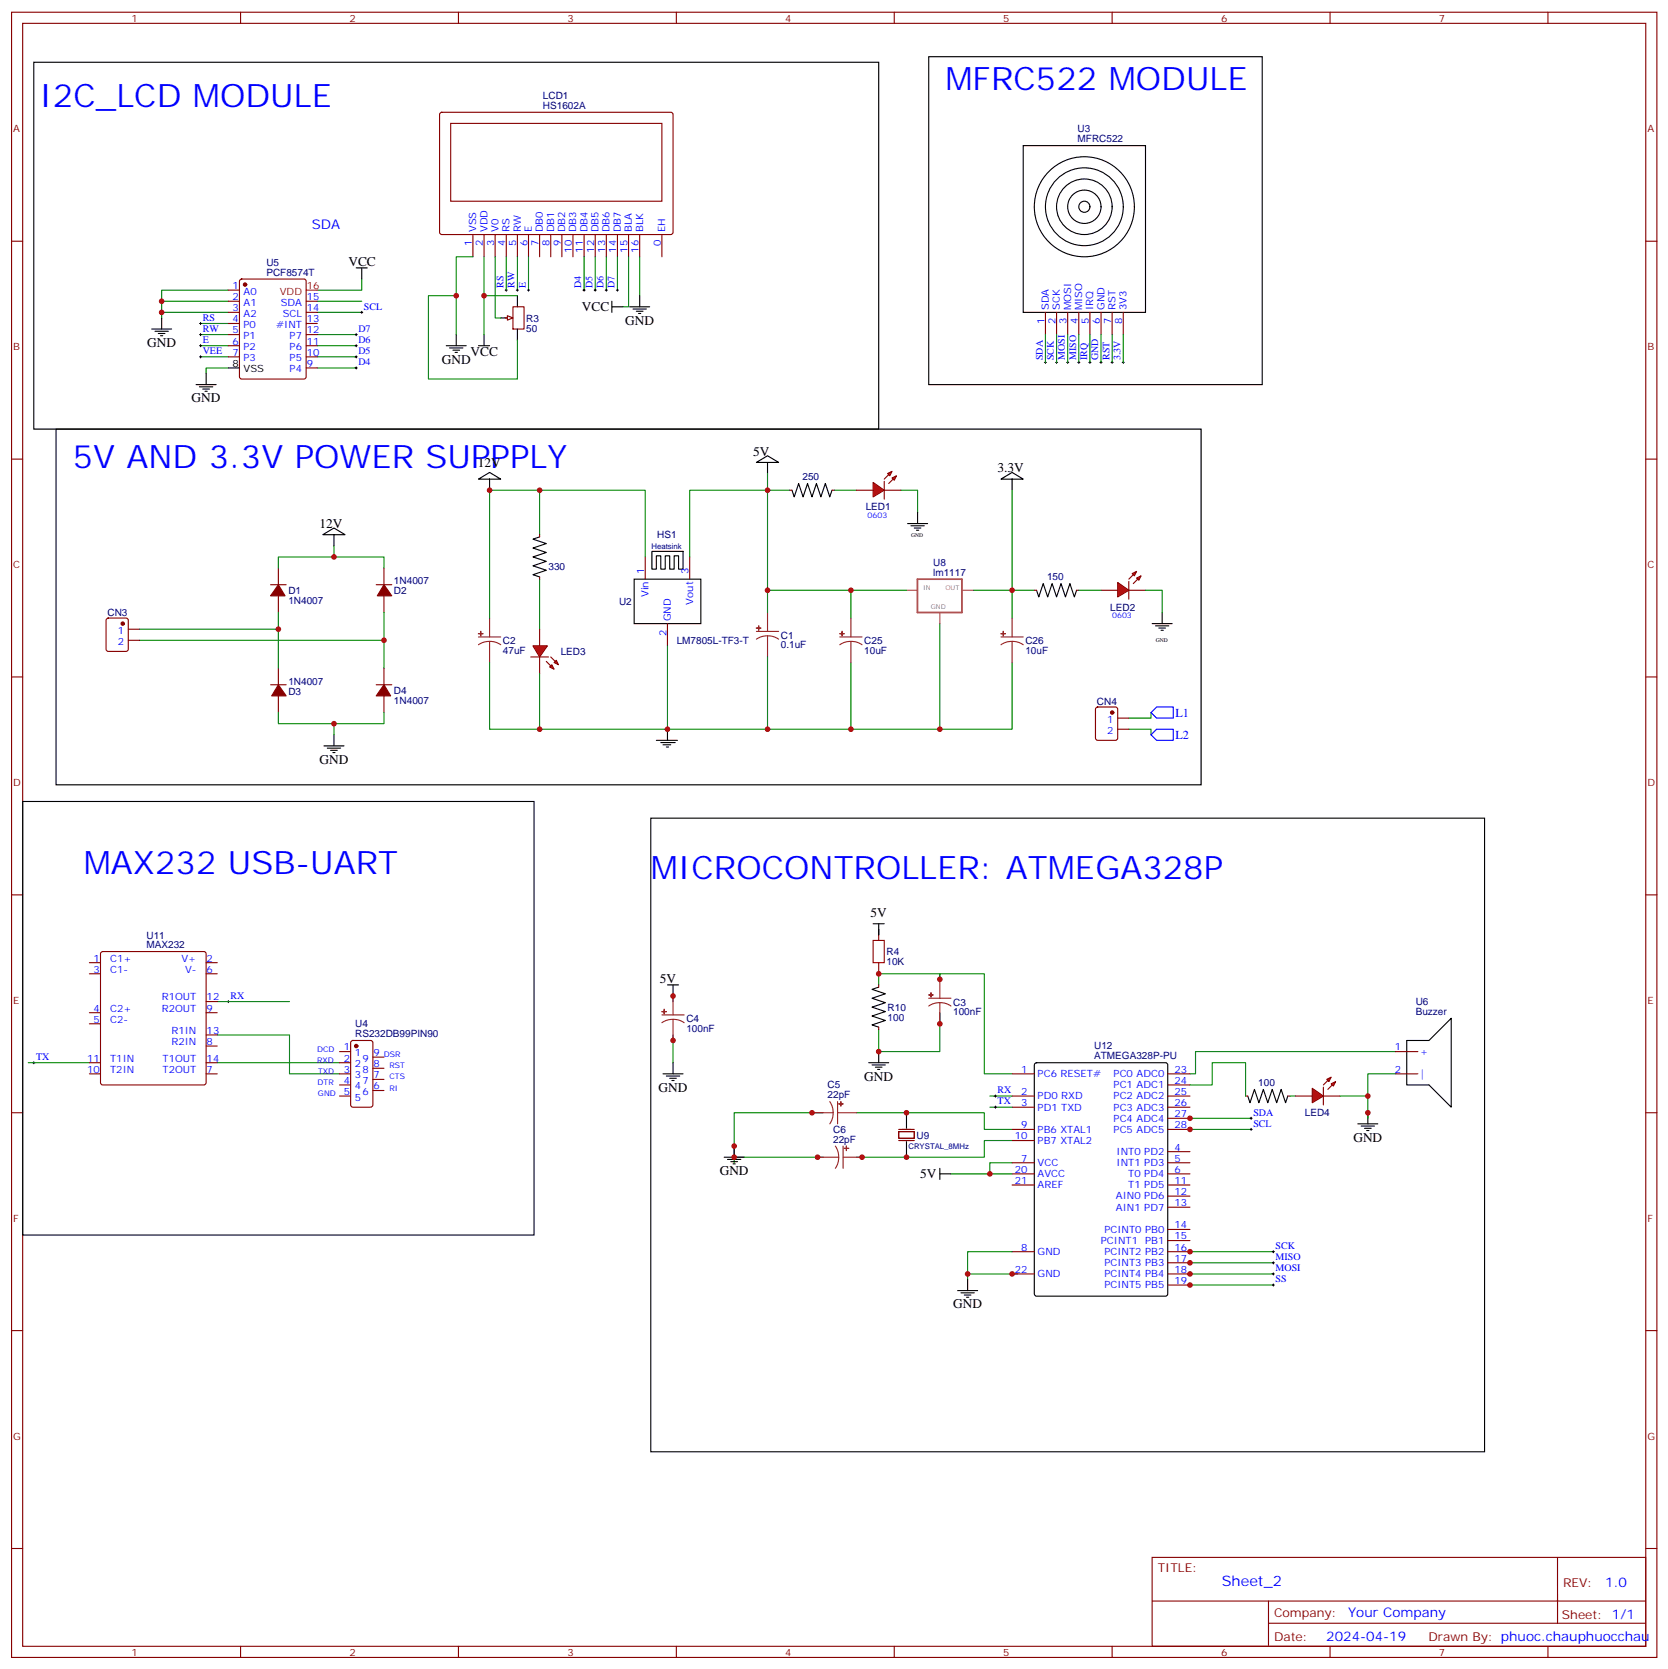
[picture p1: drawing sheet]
<svg xmlns="http://www.w3.org/2000/svg" width="529mm" height="530mm" viewBox="0 0 529 530" stroke-linecap="round" stroke-linejoin="round" font-family="sans-serif">
<g fill="none" stroke="#870000" stroke-width=".35">
<path d="M3.7 3.9h522.1v522.1h-522.1zM7.2 7.4h515.1v515.1h-515.1zM76.3 3.9v3.5M145.5 3.9v3.5M214.6 3.9v3.5M283.8 3.9v3.5M352.9 3.9v3.5M422.1 3.9v3.5M491.2 3.9v3.5M3.7 76.6h3.5M522.3 76.6h3.5M72.5 92.1h3.5"/>
<path d="M72.5 95.6h3.5M72.5 99.1h3.5M76.2 88.8l.5-.3h19.7l.7 .5 .1 30.6-.5 .6-20 .1-.7-.5v-30.5zM97.2 95.6h3.5M97.2 99.1h3.5M72.5 102.7h3.5M72.5 106.2h3.5M72.5 109.7h3.5M72.5 113.2h3.5M97.2 102.7h3.5M97.2 106.2h3.5M97.2 109.7h3.5"/>
<path d="M97.2 113.2h3.5M97.2 116.8h3.5M3.7 145.7h3.5M522.3 145.7h3.5M171.2 169.7v.7M171.2 183.1v.7M3.7 214.8h3.5M522.3 214.8h3.5M3.7 284h3.5M522.3 284h3.5M3.7 353.1h3.5M522.3 353.1h3.5"/>
<path d="M3.7 422.3h3.5M522.3 422.3h3.5M3.7 491.4h3.5M365.6 494.2h156.7v28.3h-156.7zM494.2 494.3l.1 20.8M522.3 491.4h3.5M365.7 508.1h156.4M402.5 515.1h119.6M402.5 508.1v14.1M76.3 522.5v3.5M145.5 522.5v3.5M214.6 522.5v3.5"/>
<path d="M283.8 522.5v3.5M352.9 522.5v3.5M422.1 522.5v3.5M491.2 522.5v3.5"/>
</g>
<g fill="none" stroke="#000" stroke-width=".35">
<path d="M10.7 19.8h268.1v116.4h-268.1zM294.7 18h105.8v104.1h-105.8zM113 85h3.6M114.8 85v3.5M48.1 104.4h6.4M49.2 105.1h4.2M50.2 105.8h2.2M50.9 106.5h.7M51.3 100.9v3.5M65.4 118.5v3.6M72.5 116.8h3.5M62.2 122.1h6.4"/>
<path d="M63.3 122.8h4.2M64.3 123.5h2.2M65.1 124.2h.7M171.2 170.4l-2.1 .7 4.3 1.4-4.3 1.4 4.3 1.4-4.3 1.4 4.3 1.5-4.3 1.4 4.3 1.4-4.3 1.4 2.1 .7"/>
</g>
<g fill="none" stroke="#008700" stroke-width=".35">
<path d="M51.3 99.1h21.2M51.3 95.6h21.2M72.5 92.1h-21.2v8.8M100.7 99.1h14.1M100.7 95.6h14.1M114.8 88.5v3.6h-14.1M63.6 113.2h8.9M63.6 109.7h8.9M63.6 106.2h8.9M63.6 102.7h8.9M72.5 116.8h-7.1v1.7M100.7 116.8h12.3"/>
<path d="M100.7 113.2h12.3M100.7 109.7h12.3M100.7 106.2h12.3M171.2 155.6v14.1M106 173.2v3.5M44.2 199.7h44.1M171.2 183.8v15.9M44.2 203.2h77.6M106 229.7v3.5"/>
</g>
<circle cx="77.8" cy="90.3" r=".53" fill="#870000" stroke="#870000" stroke-width=".35"/>
<path d="M97.2 92.1h3.5" fill="none" stroke="#f00" stroke-width=".35"/>
<g fill="none" stroke="#000" stroke-width=".32">
<path d="M331.4 115h.7M331.8 114.7v.7M334.9 115h.7M335.3 114.7v.7M338.5 115h.7M338.8 114.7v.7M342 115h.7M342.3 114.7v.7M345.5 115h.7M345.9 114.7v.7M349 115h.7M349.4 114.7v.7"/>
<path d="M352.6 115h.7M352.9 114.7v.7M356.1 115h.7M356.4 114.7v.7"/>
</g>
<g fill="#f00" stroke="#870000" stroke-width=".35">
<path d="M169.1 205h4.6l-2.5 3.5z"/>
<path d="M168.4 208.5h5.7z"/>
</g>
<g fill="#870000" stroke="#870000" stroke-width=".35">
<path d="M174.8 208.5l1.4 1.4z"/>
<path d="M173.4 209.9l1.4 1.4z"/>
</g>
<g fill="#f00" stroke="#870000" stroke-width=".35">
<path d="M175.8 210.3l.7-.8 .7 1.5z"/>
<path d="M174.4 211.7l.7-.7 .7 1.4z"/>
</g>
<path d="M171.2 199.7v5.3M171.2 208.5v5.3" fill="none" stroke="#870000" stroke-width=".35"/>
<path d="M240 146.8l3.6-2.2 3.5 2.2zM243.6 146.8v3.5M317.6 152l3.6-2.1 3.5 2.1zM321.2 152v3.6" fill="none" stroke="#000" stroke-width=".35"/>
<path d="M321.2 187.3h7M358.2 231.4h7.1v1.8M365.3 226.1v1.8h-7.1" fill="none" stroke="#008700" stroke-width=".35"/>
<g fill="#f00" stroke="#870000" stroke-width=".35">
<path d="M354.7 184.9l3.5 2.4-3.5 2.1z"/>
<path d="M358.2 184.5v5.6z"/>
</g>
<g fill="#870000" stroke="#870000" stroke-width=".35">
<path d="M358.2 183.8l1.4-1.4z"/>
<path d="M359.6 185.2l1.4-1.4z"/>
</g>
<g fill="#f00" stroke="#870000" stroke-width=".35">
<path d="M359.3 182l1.4-.7-.7 1.4z"/>
<path d="M360.7 183.4l1.4-.7-.7 1.4z"/>
</g>
<path d="M250.6 155.6h.7M264 155.6h.7M328.2 187.3h.7M341.6 187.3h.7M349.4 187.3h5.3M358.2 187.3h5.3" fill="none" stroke="#870000" stroke-width=".35"/>
<path d="M251.3 155.6l.7 2.1 1.4-4.2 1.4 4.2 1.5-4.2 1.4 4.2 1.4-4.2 1.4 4.2 1.4-4.2 1.4 4.2 .7-2.1M288 166.2h6.4M289.1 166.9h4.2M290.1 167.6h2.1M290.8 168.3h.7M291.2 162.6v3.6M328.9 187.3l.7 2.1 1.4-4.2 1.5 4.2 1.4-4.2 1.4 4.2 1.4-4.2 1.4 4.2 1.4-4.2 1.4 4.2 .7-2.1M365.6 197.9h6.4M366.7 198.6h4.2M367.7 199.3h2.2M368.8 194.4v3.5M368.4 200h.7" fill="none" stroke="#000" stroke-width=".35"/>
<path d="M243.6 155.6h7M264.7 155.6h7.1M285.9 155.6h5.3v7M342.3 187.3h7.1M363.5 187.3h5.3v7.1" fill="none" stroke="#008700" stroke-width=".35"/>
<g fill="#f00" stroke="#870000" stroke-width=".35">
<path d="M277.1 153.1l3.5 2.5-3.5 2.1z"/>
<path d="M280.6 152.8v5.6z"/>
</g>
<g fill="#870000" stroke="#870000" stroke-width=".35">
<path d="M280.6 152l1.4-1.4z"/>
<path d="M282 153.5l1.4-1.5z"/>
</g>
<g fill="#f00" stroke="#870000" stroke-width=".35">
<path d="M281.7 150.3l1.4-.7-.7 1.4z"/>
<path d="M283.1 151.7l1.4-.7-.7 1.4z"/>
</g>
<g fill="none" stroke="#870000" stroke-width=".35">
<path d="M139.7 35.8l.5-.2 72.9 .1 .5 .6-.1 37.7-.6 .4h-73l-.4-.7v-37.4zM143 39.2h67v24.7h-67zM150.1 74.4v7.1M153.6 74.4v7.1M157.1 74.4v7.1M160.7 74.4v7.1M164.2 74.4v7.1M167.7 74.4v7.1M171.2 74.4v7.1M174.8 74.4v7.1M178.3 74.4v7.1M181.8 74.4v7.1"/>
<path d="M185.3 74.4v7.1M188.9 74.4v7.1M192.4 74.4v7.1M195.9 74.4v7.1M199.5 74.4v7.1M203 74.4v7.1M210 74.4v7.1M162.8 97.4h3.5v7h-3.5zM160.3 100.9h1.8M271.8 155.6h5.3M280.6 155.6h5.3M204.8 176.7v7.1"/>
<path d="M218.9 176.7v7.1M33.9 196.4l.5-.3h5.6l.7 .5v9.4l-.5 .7h-5.8l-.7-.4v-9.5zM40.7 199.7h3.5M85.9 185.6h4.9M88.3 180.3v5.3M88.3 189.1v5.3M119.4 185.6h4.9M121.8 180.3v5.3M121.8 189.1v5.3M211.8 197.9v7.1M40.7 203.2h3.5M85.9 217.3h4.9"/>
<path d="M88.3 212v5.3M119.4 217.3h4.9M121.8 212v5.3M88.3 220.8v5.3M121.8 220.8v5.3M347.9 224.6l.4-.2h5.7l.6 .4 .1 9.4-.5 .7h-5.9l-.6-.4-.1-9.4zM354.7 227.9h3.5M354.7 231.4h3.5"/>
</g>
<g fill="none" stroke="#008700" stroke-width=".35">
<path d="M150.1 81.5h-5.3v24.7M153.6 81.5v24.7M160.7 81.5v10.6M164.2 81.5v10.6M167.7 81.5v10.6M185.3 81.5v10.6M188.9 81.5v10.6M192.4 81.5v10.6M195.9 81.5v10.6M199.5 81.5v15.9h-1.8M203 81.5v12.3M243.6 150.3v5.3"/>
<path d="M321.2 155.6v31.7h-12.4M204.8 176.7v-21.1h-49.4v40.5M218.9 176.7v-21.1h24.7v38.8M88.3 180.3v-3.6h33.5v3.6M88.3 194.4v17.6M121.8 194.4v17.6M243.6 187.3h44.1M270 187.3v8.8M298.2 197.9v33.5M321.2 187.3v8.8M155.4 210.3v21.1h15.8M171.2 213.8v17.6h40.6"/>
<path d="M211.8 205v26.4M243.6 208.5v22.9h-31.8M270 210.3v21.1h-26.4M321.2 210.3v21.1h-51.2M88.3 226.1v3.6h33.5v-3.6"/>
</g>
<g fill="none" stroke="#8c2424" stroke-width=".35">
<path d="M155.4 196.1v6M243.6 194.4v6M270 196.1v6M321.2 196.1v6M151.8 202.1h7.1M155.4 203.6l1.8 .2 1.7 .8M155.4 203.6l-1.9 .2-1.7 .8M155.4 203.6v6.7M240 200.4h7.1M243.6 201.8l1.8 .2 1.7 .8M243.6 201.8l-1.9 .2-1.7 .8M243.6 201.8v6.7"/>
<path d="M266.5 202.1h7M270 203.6l1.9 .2 1.6 .8M270 203.6l-1.8 .2-1.7 .8M270 203.6v6.7M317.6 202.1h7.1M321.2 203.6l1.8 .2 1.7 .8M321.2 203.6l-1.9 .2-1.7 .8M321.2 203.6v6.7"/>
</g>
<g fill="#8c2424" stroke="#8c2424" stroke-width=".35">
<path d="M317.6 201.1h1.5z"/>
<path d="M318.3 200.4l.1 1.4z"/>
<path d="M266.5 201.1h1.4z"/>
<path d="M267.2 200.4v1.4z"/>
<path d="M240 199.3l1.4 .1z"/>
<path d="M240.7 198.6l.1 1.4z"/>
<path d="M151.8 201.1h1.4z"/>
<path d="M152.5 200.4l.1 1.4z"/>
</g>
<path d="M291.1 183.8h14.1v10.6h-14.1z" fill="none" stroke="#a64a4a" stroke-width=".56"/>
<path d="M287.7 187.3h3.4M298.2 194.4v3.5M305.3 187.3h3.5" fill="none" stroke="#a64a4a" stroke-width=".35"/>
<g fill="none" stroke="#000" stroke-width=".35">
<path d="M164.2 93.8v3.6M194.2 97.4h3.5M194.2 95.6v3.5M199.8 97.4h6.4M200.9 98.1h4.2M201.9 98.8h2.1M202.6 99.5h.7M203 93.8v3.6M141.6 109.7h6.4M142.7 110.4h4.2M143.7 111.1h2.1M144.4 111.8h.7"/>
<path d="M144.8 106.2v3.5M151.8 109.7h3.6M153.6 106.2v3.5M158.9 100.9h3.5M164.2 104.4v3.5M17.8 136.2h363.3v112.9h-363.3zM151.8 152l3.6-2.1 3.5 2.1zM155.4 152v3.6M102.4 169.7l3.6-2.1 3.5 2.1zM106 169.7v3.5M206.9 175h9.8v5.6h-1.4v-4.2h-1.4v4.2h-1.4v-4.2h-1.4v4.2h-1.4v-4.2h-1.4v4.2h-1.4zM201.2 183.8h21.2v14.1h-21.2z"/>
<path d="M102.8 236.7h6.3M103.9 237.4h4.2M104.9 238.1h2.1M105.6 238.8h.7M106 233.2v3.5M208.3 234.9h6.7M209.7 235.7h4.6M210.4 236.4h2.5M211.5 237.1h.7M211.8 231.4v3.5"/>
</g>
<g fill="#870000" stroke="#870000" stroke-width=".35">
<path d="M88.3 185.6l2.2 3.5h-4.6z"/>
<path d="M121.8 185.6l2.5 3.5h-4.6z"/>
<path d="M88.3 217.3l2.5 3.5h-4.6z"/>
<path d="M121.8 217.3l2.2 3.5h-4.6z"/>
<circle cx="38.9" cy="197.9" r=".53"/>
<circle cx="352.9" cy="226.1" r=".53"/>
</g>
<path d="M365.3 226.1l1.7-1.7h5.3v3.5h-5.3zM367 231.4h5.3v3.5h-5.3l-1.7-1.7z" fill="none" stroke="#00f" stroke-width=".35"/>
<g fill="none" stroke="#000" stroke-width=".32">
<path d="M114.4 99.1h.7M114.8 98.8v.7M160.3 92.1h.7M160.7 91.7v.7M163.8 92.1h.7M164.2 91.7v.7M167.4 92.1h.7M167.7 91.7v.7M185 92.1h.7M185.3 91.7v.7M188.5 92.1h.7M188.9 91.7v.7"/>
<path d="M192.1 92.1h.7M192.4 91.7v.7M195.6 92.1h.7M195.9 91.7v.7M63.3 106.2h.7M63.3 109.7h.7M63.3 113.2h.7M63.3 102.7h.7M63.6 102.3v.7M63.6 105.8v.7M63.6 109.4v.7M63.6 112.9v.7"/>
<path d="M112.7 106.2h.7M112.7 109.7h.7M112.7 113.2h.7M112.7 116.8h.7M113 105.8v.7M113 109.4v.7M113 112.9v.7M113 116.4v.7"/>
</g>
<path d="M161 100.2l1.8 .7-1.8 .7z" fill="#f0f0f0" stroke="#870000" stroke-width=".35"/>
<g fill="none" stroke="#008700" stroke-width=".35">
<path d="M144.8 93.8h-8.8v26.5h28.2v-12.4M153.6 93.8h10.6M157.1 81.5v19.4h1.8M331.8 106.2v8.8M335.3 106.2v8.8M338.8 106.2v8.8M342.3 106.2v8.8M345.9 106.2v8.8M349.4 106.2v8.8M352.9 106.2v8.8M356.4 106.2v8.8M278.8 294.9v1.8"/>
<path d="M68.9 317.9h23M213.6 316.1v1.8M278.8 312.6v-3.6h19.4v1.8v-1.8h14.1v31.8h8.9M9 337.3h19.4M68.9 328.4h23v12.4h15.8M68.9 337.3h38.8M213.6 328.4v8.9M298.2 321.4v12.3h-19.4v-7M442.9 333.7h-63.5v7.1h-1.8M261.2 353.1h-28.2v15.9M271.8 353.1h40.5v5.3h8.9M314.1 347.8h7.1"/>
<path d="M314.1 351.4h7.1M377.6 344.3h7.1v-7h10.6v10.5M377.6 358.4h19.4M377.6 354.9h19.4M409.4 347.8h1.7M425.2 347.8h8.9v7.1M442.9 340.8h-8.8v7M233 367.2h28.2M314.1 372.5h7.1M321.2 369h-7.1v3.5h-12.3M321.2 362h-8.9v5.2h-40.5M321.2 397.2h-14.1v7.1"/>
<path d="M377.6 397.2h26.5M322.9 404.3h-15.8v1.7M377.6 407.8h26.5M377.6 404.3h26.5M377.6 400.8h26.5"/>
</g>
<g fill="none" stroke="#000" stroke-width=".35">
<path d="M324.7 46.2h38.8v52.9h-38.8zM7.2 254.4h162.3v137.5h-162.3zM206.5 259.6h264.6v201.1h-264.6zM277.1 293.2h3.5M278.8 293.2v3.5M211.8 312.6h3.5M213.6 312.6v3.5M278.8 313.3l-2.1 .7 4.3 1.4-4.3 1.4 4.3 1.4-4.3 1.4 4.3 1.4-4.3 1.4 4.3 1.4-4.3 1.5 2.1 .7M213.6 337.3v3.5M275.7 337.3h6.3M276.7 338h4.3M277.8 338.7h2.1"/>
<path d="M278.5 339.4h.7M278.8 333.7v3.6M328.5 337.5l.4-.2h41l.6 .4 .1 72.9-.5 .7h-41.2l-.6-.4-.1-72.9zM210.4 340.8h6.3M211.5 341.5h4.2M212.5 342.2h2.1M213.2 342.9h.7M287.7 353.1v5M396 347.8l.7 2.2 1.4-4.3 1.4 4.3 1.4-4.3 1.4 4.3 1.4-4.3 1.4 4.3 1.4-4.3 1.5 4.3 .7-2.2M430.9 356.7h6.3M431.9 357.4h4.3M433 358.1h2.1"/>
<path d="M433.7 358.8h.7M434.1 353.1v3.6M229.8 367.2h6.3M230.9 367.9h4.2M231.9 368.7h2.1M232.6 369.4h.7M233 363.7v3.5M287.7 362.3v4.9M298.2 372.5h3.6M298.2 370.8v3.5M303.9 409.6h6.3M304.9 410.3h4.3"/>
<path d="M306 411h2.1M306.7 411.7h.7M307.1 406v3.6"/>
<circle cx="344.1" cy="65.6" r="12.3"/>
<circle cx="344.1" cy="65.6" r="15.9"/>
<circle cx="344.1" cy="65.6" r="8.8"/>
<circle cx="344.1" cy="65.6" r="1.76"/>
<circle cx="344.1" cy="65.6" r="5.3"/>
</g>
<g fill="none" stroke="#870000" stroke-width=".35">
<path d="M331.8 99.1v7.1M335.3 99.1v7.1M338.8 99.1v7.1M342.3 99.1v7.1M345.9 99.1v7.1M349.4 99.1v7.1M352.9 99.1v7.1M356.4 99.1v7.1M278.8 294.9v3.5M28.4 305.5h3.5M28.4 309h3.5M32.1 302.2l.5-.2h32.1l.5 .2 .2 .5v40.9l-.2 .5-.5 .2h-32.1l-.5-.2-.2-.5v-40.9z"/>
<path d="M65.4 305.5h3.5M65.4 309h3.5M65.4 317.9h3.5M278.8 305.5v3.5M278.8 312.6v.7M28.4 321.4h3.5M28.4 324.9h3.5M28.4 337.3h3.5M65.4 321.4h3.5M65.4 332h3.5M65.4 337.3h3.5M65.4 328.4h3.5"/>
<path d="M107.7 337.3h3.6M107.7 333.7h3.6M111.5 330.4l.5-.2h5.6l.7 .4v20.1l-.4 .6-5.9 .1-.7-.5v-20zM118.3 339h3.5M118.3 335.5h3.5M278.8 326v.7M28.4 340.8h3.5M65.4 340.8h3.5M107.7 340.8h3.6M107.7 344.3h3.6M107.7 347.8h3.6M118.3 346.1h3.5"/>
<path d="M118.3 342.5h3.5M285.2 359.1h4.9v2.1h-4.9zM285.2 358.4h4.9M321.2 340.8h7M321.2 347.8h7M321.2 358.4h7M321.2 351.4h7M370.6 340.8h7M370.6 344.3h7M370.6 347.8h7M370.6 358.4h7M370.6 351.4h7"/>
<path d="M370.6 354.9h7M395.3 347.8h.7M408.7 347.8h.7M285.2 362h4.9M321.2 362h7M321.2 369h7M321.2 372.5h7M321.2 376.1h7M370.6 365.5h7M370.6 369h7M370.6 372.5h7M370.6 376.1h7"/>
<path d="M370.6 379.6h7M321.2 397.2h7M370.6 397.2h7M370.6 383.1h7M370.6 390.2h7M370.6 393.7h7M321.2 404.3h7M370.6 400.8h7M370.6 404.3h7M370.6 407.8h7"/>
</g>
<g fill="none" stroke="#000" stroke-width=".32">
<path d="M72.1 317.9h.7M72.5 317.5v.7M10.4 337.3h.7M10.7 336.9v.7M315.5 347.8h.7M315.5 351.4h.7M315.9 347.5v.7M315.9 351v.7M396.7 354.9h.7M396.7 358.4h.7M397 354.5v.7M397 358.1v.7"/>
<path d="M403.7 397.2h.7M404.1 396.9v.7M403.7 400.8h.7M403.7 404.3h.7M403.7 407.8h.7M404.1 400.4v.7M404.1 403.9v.7M404.1 407.5v.7"/>
</g>
<circle cx="113" cy="332" r=".53" fill="#870000" stroke="#870000" stroke-width=".35"/>
<path d="M277.1 298.4h3.5v7.1h-3.5z" fill="none" stroke="#a10000" stroke-width=".35"/>
<g fill="#f00" stroke="#870000" stroke-width=".35">
<path d="M416.4 345.4l3.5 2.4-3.5 2.2z"/>
<path d="M419.9 345v5.7z"/>
</g>
<g fill="#870000" stroke="#870000" stroke-width=".35">
<path d="M419.9 344.3l1.5-1.4z"/>
<path d="M422.8 344.3l-1.4 1.4z"/>
</g>
<g fill="#f00" stroke="#870000" stroke-width=".35">
<path d="M421 342.5l1.4-.7-.7 1.5z"/>
<path d="M422.4 344l1.4-.7-.7 1.4z"/>
</g>
<path d="M442.9 333.7h7M411.1 347.8h5.3M419.9 347.8h5.3M442.9 340.8h7" fill="none" stroke="#870000" stroke-width=".35"/>
<path d="M446.4 330.2h7.1l7-7.1v28.3l-7-7.1h-7.1z" fill="none" stroke="#000" stroke-width=".35"/>
<g fill="none" stroke="#8c2424" stroke-width=".35">
<path d="M213.6 316.1v6M294.7 316.8h7.1M298.2 318.2l1.9 .2 1.7 .9M298.2 318.2l-1.8 .2-1.7 .9M298.2 310.8v6M298.2 318.2v6.7M210 322.1h7.1M213.6 323.5l1.8 .2 1.7 .9M213.6 323.5l-1.9 .2-1.7 .9M213.6 323.5v6.7M257.7 353.1h6.7M263.3 349.6l.8 1.7 .3 1.8"/>
<path d="M264.4 353.1l-.3 1.9-.8 1.7M265.8 353.1h6M265.8 349.6v7.1M259.4 367.2h6.7M265.1 363.7l.8 1.7 .2 1.8M266.1 367.2l-.2 1.9-.8 1.7M267.5 367.2h6M267.5 363.7v7.1"/>
</g>
<g fill="#8c2424" stroke="#8c2424" stroke-width=".35">
<path d="M294.7 315.7l1.4 .1z"/>
<path d="M295.4 315l.1 1.4z"/>
<path d="M210 321l1.5 .1z"/>
<path d="M210.7 320.3l.1 1.4z"/>
<path d="M266.8 349.6v1.4z"/>
<path d="M266.1 350.3h1.4z"/>
<path d="M268.6 363.7v1.4z"/>
<path d="M267.9 364.4l1.4 .1z"/>
</g>
<g fill="#c00">
<circle cx="51.3" cy="99.1" r=".88"/>
<circle cx="51.3" cy="95.6" r=".88"/>
<circle cx="121.8" cy="203.2" r=".88"/>
<circle cx="88.3" cy="199.7" r=".88"/>
<circle cx="106" cy="176.7" r=".88"/>
<circle cx="106" cy="229.7" r=".88"/>
<circle cx="171.2" cy="155.6" r=".88"/>
<circle cx="155.4" cy="155.6" r=".88"/>
<circle cx="243.6" cy="155.6" r=".88"/>
<circle cx="298.2" cy="231.4" r=".88"/>
<circle cx="270" cy="231.4" r=".88"/>
<circle cx="243.6" cy="231.4" r=".88"/>
<circle cx="270" cy="187.3" r=".88"/>
<circle cx="321.2" cy="187.3" r=".88"/>
<circle cx="211.8" cy="231.4" r=".88"/>
<circle cx="243.6" cy="187.3" r=".88"/>
<circle cx="171.2" cy="231.4" r=".88"/>
<circle cx="153.6" cy="93.8" r=".88"/>
<circle cx="144.8" cy="93.8" r=".88"/>
<circle cx="278.8" cy="309" r=".88"/>
<circle cx="434.1" cy="347.8" r=".88"/>
<circle cx="287.7" cy="367.2" r=".88"/>
<circle cx="287.7" cy="353.1" r=".88"/>
<circle cx="233" cy="367.2" r=".88"/>
<circle cx="278.8" cy="333.7" r=".88"/>
<circle cx="233" cy="363.7" r=".88"/>
<circle cx="314.1" cy="372.5" r=".88"/>
<circle cx="321.2" cy="404.3" r=".88"/>
<circle cx="307.1" cy="404.3" r=".88"/>
<circle cx="377.6" cy="397.2" r=".88"/>
<circle cx="377.6" cy="400.8" r=".88"/>
<circle cx="377.6" cy="404.3" r=".88"/>
<circle cx="377.6" cy="407.8" r=".88"/>
<circle cx="377.6" cy="354.9" r=".88"/>
<circle cx="377.6" cy="358.4" r=".88"/>
<circle cx="434.1" cy="353.1" r=".88"/>
<circle cx="298.2" cy="310.8" r=".88"/>
<circle cx="298.2" cy="324.9" r=".88"/>
<circle cx="213.6" cy="316.1" r=".88"/>
<circle cx="213.6" cy="330.2" r=".88"/>
<circle cx="257.7" cy="353.1" r=".88"/>
<circle cx="273.5" cy="367.2" r=".88"/>
<circle cx="259.4" cy="367.2" r=".88"/>
</g>
<g font-size="10.2" fill="#00f">
<text x="300" y="28.6">MFRC522 MODULE</text>
<text x="12.5" y="33.9">I2C_LCD MODULE</text>
<text x="23.1" y="148.5">5V AND 3.3V POWER SUPPPLY</text>
<text x="26.6" y="277.3">MAX232 USB-UART</text>
<text x="206.5" y="279">MICROCONTROLLER: ATMEGA328P</text>
</g>
<text font-size="4.6" fill="#00f" x="387.7" y="503.3">Sheet_2</text>
<g font-size="4.2" fill="#00f">
<text x="98.9" y="72.7">SDA</text>
<text x="509.4" y="503.5">1.0</text>
<text x="427.8" y="513.1">Your Company</text>
<text x="420.9" y="520.9">2024-04-19</text>
</g>
<g font-size="4.2">
<text x="110.6" y="84.3">VCC</text>
<text x="184.6" y="98.8">VCC</text>
<text x="198.4" y="103">GND</text>
<text x="46.7" y="110.1">GND</text>
<text x="149.3" y="112.9">VCC</text>
<text x="140.2" y="115.4">GND</text>
<text x="60.8" y="127.7">GND</text>
<text x="151.6" y="148.2">12V</text>
<text x="239" y="144.6">5V</text>
<text x="316.6" y="149.9">3.3V</text>
<text x="101.4" y="167.6">12V</text>
<text x="101.4" y="242.4">GND</text>
<text x="276.2" y="291.1">5V</text>
<text x="209.3" y="311.9">5V</text>
<text x="209" y="346.4">GND</text>
<text x="274.2" y="342.9">GND</text>
<text x="429.5" y="362.3">GND</text>
<text x="228.4" y="372.9">GND</text>
<text x="292" y="373.9">5V</text>
<text x="302.5" y="415.2">GND</text>
</g>
<g font-size="3.9" fill="#00f">
<text x="373" y="227.4">L1</text>
<text x="373" y="234.5">L2</text>
</g>
<g font-size="3.9" fill="#800">
<text x="367.4" y="498.8">TITLE:</text>
<text x="496" y="503.5">REV:</text>
<text x="404.3" y="513">Company:</text>
<text x="495.7" y="513.6">Sheet: 1/1</text>
<text x="404.3" y="520.7">Date:</text>
<text x="453.3" y="520.8">Drawn By: phuoc.chauphuocchau</text>
</g>
<g font-size="3.2" fill="#800">
<text x="41.8" y="6.9">1</text>
<text x="110.9" y="6.9">2</text>
<text x="180.1" y="6.9">3</text>
<text x="249.2" y="6.9">4</text>
<text x="318.3" y="6.9">5</text>
<text x="387.5" y="6.9">6</text>
<text x="456.6" y="6.9">7</text>
<text x="4.2" y="42">A</text>
<text x="522.8" y="42">A</text>
<text x="4.2" y="111.1">B</text>
<text x="522.8" y="111.1">B</text>
<text x="4.2" y="180.3">C</text>
<text x="522.8" y="180.3">C</text>
<text x="4.2" y="249.4">D</text>
<text x="522.8" y="249.4">D</text>
<text x="4.2" y="318.6">E</text>
<text x="522.8" y="318.6">E</text>
<text x="4.2" y="387.7">F</text>
<text x="522.8" y="387.7">F</text>
<text x="4.2" y="456.8">G</text>
<text x="522.8" y="456.8">G</text>
<text x="41.8" y="525.5">1</text>
<text x="110.9" y="525.5">2</text>
<text x="180.1" y="525.5">3</text>
<text x="249.2" y="525.5">4</text>
<text x="318.3" y="525.5">5</text>
<text x="387.5" y="525.5">6</text>
<text x="456.6" y="525.5">7</text>
</g>
<g font-size="3.2" fill="#000080">
<text x="172.3" y="34.6">HS1602A</text>
<text x="172.3" y="31.4">LCD1</text>
<text x="342" y="41.9">U3</text>
<text x="342" y="45.2">MFRC522</text>
<text x="84.5" y="87.4">PCF8574T</text>
<text x="84.5" y="84.4">U5</text>
<text x="167" y="105.2">50</text>
<text x="167" y="102">R3</text>
<text x="254.6" y="152.4">250</text>
<text x="274.7" y="162">LED1</text>
<text x="208.5" y="170.9">HS1</text>
<text x="296.1" y="179.5">U8</text>
<text x="125" y="185.5">1N4007</text>
<text x="174.1" y="181">330</text>
<text x="296.1" y="182.7">lm1117</text>
<text x="332.3" y="184.1">150</text>
<text x="91.5" y="191.6">1N4007</text>
<text x="91.5" y="188.5">D1</text>
<text x="125" y="188.7">D2</text>
<text x="34.1" y="195.6">CN3</text>
<text x="196.5" y="192.1">U2</text>
<text x="352.3" y="193.7">LED2</text>
<text x="247.8" y="202.7">C1</text>
<text x="159.6" y="207.5">47uF</text>
<text x="159.6" y="204.5">C2</text>
<text x="177.9" y="207.9">LED3</text>
<text x="214.7" y="204.5">LM7805L-TF3-T</text>
<text x="247.8" y="205.7">0.1uF</text>
<text x="274.2" y="207.5">10uF</text>
<text x="274.2" y="204.5">C25</text>
<text x="325.4" y="207.5">10uF</text>
<text x="325.4" y="204.5">C26</text>
<text x="91.5" y="217.2">1N4007</text>
<text x="91.5" y="220.4">D3</text>
<text x="125" y="220.2">D4</text>
<text x="125" y="223.4">1N4007</text>
<text x="348.1" y="223.8">CN4</text>
<text x="46.5" y="297.9">U11</text>
<text x="46.5" y="300.9">MAX232</text>
<text x="281.3" y="303.1">R4</text>
<text x="281.3" y="306.3">10K</text>
<text x="281.7" y="324">100</text>
<text x="281.7" y="320.8">R10</text>
<text x="302.5" y="322.2">100nF</text>
<text x="302.5" y="319.1">C3</text>
<text x="449.2" y="322.1">Buzzer</text>
<text x="449.2" y="318.9">U6</text>
<text x="112.7" y="329.1">RS232DB99PIN90</text>
<text x="112.7" y="326">U4</text>
<text x="217.8" y="327.4">100nF</text>
<text x="217.8" y="324.4">C4</text>
<text x="347.2" y="336">ATMEGA328P-PU</text>
<text x="347.2" y="333">U12</text>
<text x="262.6" y="345.4">C5</text>
<text x="399.3" y="344.7">100</text>
<text x="262.6" y="348.5">22pF</text>
<text x="264.4" y="359.5">C6</text>
<text x="414.1" y="354.3">LED4</text>
<text x="264.4" y="362.7">22pF</text>
<text x="290.8" y="361.3">U9</text>
</g>
<g font-size="3.2" fill="#00f">
<text x="151.1" y="73.7" transform="rotate(-90 151.1 73.7)">VSS</text>
<text x="154.7" y="73.7" transform="rotate(-90 154.7 73.7)">VDD</text>
<text x="158.2" y="73.7" transform="rotate(-90 158.2 73.7)">V0</text>
<text x="161.7" y="73.7" transform="rotate(-90 161.7 73.7)">RS</text>
<text x="165.2" y="73.7" transform="rotate(-90 165.2 73.7)">RW</text>
<text x="168.8" y="73.7" transform="rotate(-90 168.8 73.7)">E</text>
<text x="172.3" y="73.7" transform="rotate(-90 172.3 73.7)">DB0</text>
<text x="175.8" y="73.7" transform="rotate(-90 175.8 73.7)">DB1</text>
<text x="179.4" y="73.7" transform="rotate(-90 179.4 73.7)">DB2</text>
<text x="182.9" y="73.7" transform="rotate(-90 182.9 73.7)">DB3</text>
<text x="186.4" y="73.7" transform="rotate(-90 186.4 73.7)">DB4</text>
<text x="189.9" y="73.7" transform="rotate(-90 189.9 73.7)">DB5</text>
<text x="193.5" y="73.7" transform="rotate(-90 193.5 73.7)">DB6</text>
<text x="197" y="73.7" transform="rotate(-90 197 73.7)">DB7</text>
<text x="200.5" y="73.7" transform="rotate(-90 200.5 73.7)">BLA</text>
<text x="204" y="73.7" transform="rotate(-90 204 73.7)">BLK</text>
<text x="211.1" y="73.7" transform="rotate(-90 211.1 73.7)">EH</text>
<text x="149.7" y="78.2" transform="rotate(-90 149.7 78.2)">1</text>
<text x="153.2" y="78.2" transform="rotate(-90 153.2 78.2)">2</text>
<text x="156.8" y="78.2" transform="rotate(-90 156.8 78.2)">3</text>
<text x="160.3" y="78.2" transform="rotate(-90 160.3 78.2)">4</text>
<text x="163.8" y="78.2" transform="rotate(-90 163.8 78.2)">5</text>
<text x="167.4" y="78.2" transform="rotate(-90 167.4 78.2)">6</text>
<text x="170.9" y="78.2" transform="rotate(-90 170.9 78.2)">7</text>
<text x="174.4" y="78.2" transform="rotate(-90 174.4 78.2)">8</text>
<text x="177.9" y="78.2" transform="rotate(-90 177.9 78.2)">9</text>
<text x="181.5" y="80.2" transform="rotate(-90 181.5 80.2)">10</text>
<text x="185" y="80.2" transform="rotate(-90 185 80.2)">11</text>
<text x="188.5" y="80.2" transform="rotate(-90 188.5 80.2)">12</text>
<text x="192.1" y="80.2" transform="rotate(-90 192.1 80.2)">13</text>
<text x="195.6" y="80.2" transform="rotate(-90 195.6 80.2)">14</text>
<text x="199.1" y="80.2" transform="rotate(-90 199.1 80.2)">15</text>
<text x="202.6" y="80.2" transform="rotate(-90 202.6 80.2)">16</text>
<text x="209.7" y="78.2" transform="rotate(-90 209.7 78.2)">0</text>
<text x="73.8" y="91.7">1</text>
<text x="73.8" y="95.2">2</text>
<text x="77.3" y="93.5">A0</text>
<text x="97.3" y="95.2">15</text>
<text x="159.8" y="91.4" transform="rotate(-90 159.8 91.4)">RS</text>
<text x="163.3" y="91.4" transform="rotate(-90 163.3 91.4)">RW</text>
<text x="166.8" y="91.4" transform="rotate(-90 166.8 91.4)">E</text>
<text x="184.5" y="91.4" transform="rotate(-90 184.5 91.4)">D4</text>
<text x="188" y="91.4" transform="rotate(-90 188 91.4)">D5</text>
<text x="191.5" y="91.4" transform="rotate(-90 191.5 91.4)">D6</text>
<text x="195.1" y="91.4" transform="rotate(-90 195.1 91.4)">D7</text>
<text x="64.3" y="101.8">RS</text>
<text x="73.8" y="98.8">3</text>
<text x="77.3" y="97">A1</text>
<text x="77.3" y="100.5">A2</text>
<text x="89.1" y="97">SDA</text>
<text x="89.7" y="100.5">SCL</text>
<text x="97.3" y="98.8">14</text>
<text x="115.5" y="98.2">SCL</text>
<text x="332.8" y="98.4" transform="rotate(-90 332.8 98.4)">SDA</text>
<text x="336.3" y="98.4" transform="rotate(-90 336.3 98.4)">SCK</text>
<text x="339.9" y="98.4" transform="rotate(-90 339.9 98.4)">MOSI</text>
<text x="343.4" y="98.4" transform="rotate(-90 343.4 98.4)">MISO</text>
<text x="346.9" y="98.4" transform="rotate(-90 346.9 98.4)">IRQ</text>
<text x="350.4" y="98.4" transform="rotate(-90 350.4 98.4)">GND</text>
<text x="354" y="98.4" transform="rotate(-90 354 98.4)">RST</text>
<text x="357.5" y="98.4" transform="rotate(-90 357.5 98.4)">3V3</text>
<text x="64.3" y="105.3">RW</text>
<text x="73.8" y="102.3">4</text>
<text x="73.8" y="105.8">5</text>
<text x="77.3" y="104.1">P0</text>
<text x="77.3" y="107.6">P1</text>
<text x="87.6" y="104.1">#INT</text>
<text x="91.9" y="107.6">P7</text>
<text x="97.3" y="105.8">12</text>
<text x="97.3" y="102.3">13</text>
<text x="113.7" y="105.3">D7</text>
<text x="331.4" y="102.9" transform="rotate(-90 331.4 102.9)">1</text>
<text x="334.9" y="102.9" transform="rotate(-90 334.9 102.9)">2</text>
<text x="338.5" y="102.9" transform="rotate(-90 338.5 102.9)">3</text>
<text x="342" y="102.9" transform="rotate(-90 342 102.9)">4</text>
<text x="345.5" y="102.9" transform="rotate(-90 345.5 102.9)">5</text>
<text x="349" y="102.9" transform="rotate(-90 349 102.9)">6</text>
<text x="352.6" y="102.9" transform="rotate(-90 352.6 102.9)">7</text>
<text x="356.1" y="102.9" transform="rotate(-90 356.1 102.9)">8</text>
<text x="64.3" y="108.8">E</text>
<text x="64.3" y="112.4">VEE</text>
<text x="73.8" y="109.4">6</text>
<text x="73.8" y="112.9">7</text>
<text x="77.3" y="111.1">P2</text>
<text x="91.9" y="111.1">P6</text>
<text x="97.3" y="112.9">10</text>
<text x="97.3" y="109.4">11</text>
<text x="113.7" y="108.8">D6</text>
<text x="113.7" y="112.4">D5</text>
<text x="77.3" y="114.7">P3</text>
<text x="91.9" y="118.2">P4</text>
<text x="91.9" y="114.7">P5</text>
<text x="97.3" y="116.4">9</text>
<text x="113.7" y="115.9">D4</text>
<text x="330.9" y="114.3" transform="rotate(-90 330.9 114.3)">SDA</text>
<text x="334.4" y="114.3" transform="rotate(-90 334.4 114.3)">SCK</text>
<text x="337.9" y="114.3" transform="rotate(-90 337.9 114.3)">MOSI</text>
<text x="341.5" y="114.3" transform="rotate(-90 341.5 114.3)">MISO</text>
<text x="345" y="114.3" transform="rotate(-90 345 114.3)">IRQ</text>
<text x="348.5" y="114.3" transform="rotate(-90 348.5 114.3)">GND</text>
<text x="352" y="114.3" transform="rotate(-90 352 114.3)">RST</text>
<text x="355.6" y="114.3" transform="rotate(-90 355.6 114.3)">3.3V</text>
<text x="204.4" y="182" transform="rotate(-90 204.4 182)">1</text>
<text x="218.5" y="182" transform="rotate(-90 218.5 182)">3</text>
<text x="205.8" y="189.5" transform="rotate(-90 205.8 189.5)">Vin</text>
<text x="219.9" y="191.9" transform="rotate(-90 219.9 191.9)">Vout</text>
<text x="212.9" y="197.2" transform="rotate(-90 212.9 197.2)">GND</text>
<text x="37.4" y="201.1">1</text>
<text x="211.5" y="201.7" transform="rotate(-90 211.5 201.7)">2</text>
<text x="37.4" y="204.6">2</text>
<text x="351.4" y="229.3">1</text>
<text x="351.4" y="232.8">2</text>
<text x="29.7" y="305.2">1</text>
<text x="35" y="305.2">C1+</text>
<text x="57.6" y="305.2">V+</text>
<text x="65.6" y="305.2">2</text>
<text x="29.7" y="308.7">3</text>
<text x="35" y="308.7">C1-</text>
<text x="58.7" y="308.7">V-</text>
<text x="65.6" y="308.7">6</text>
<text x="51.3" y="317.5">R1OUT</text>
<text x="65.6" y="317.5">12</text>
<text x="73.2" y="317">RX</text>
<text x="29.7" y="321">4</text>
<text x="35" y="321">C2+</text>
<text x="51.3" y="321">R2OUT</text>
<text x="65.6" y="321">9</text>
<text x="29.7" y="324.6">5</text>
<text x="35" y="324.6">C2-</text>
<text x="54.4" y="328.1">R1IN</text>
<text x="65.6" y="328.1">13</text>
<text x="54.4" y="331.6">R2IN</text>
<text x="65.6" y="331.6">8</text>
<text x="109.1" y="333.4">1</text>
<text x="112.6" y="335.1">1</text>
<text x="118.5" y="335.1">9</text>
<text x="442.6" y="333.4">1</text>
<text x="450.6" y="334.8">+</text>
<text x="11.4" y="336.4">TX</text>
<text x="27.7" y="340.4">10</text>
<text x="27.7" y="336.9">11</text>
<text x="35" y="340.4">T2IN</text>
<text x="35" y="336.9">T1IN</text>
<text x="51.6" y="340.4">T2OUT</text>
<text x="51.6" y="336.9">T1OUT</text>
<text x="65.6" y="340.4">7</text>
<text x="65.6" y="336.9">14</text>
<text x="109.1" y="336.9">2</text>
<text x="109.1" y="340.4">3</text>
<text x="112.6" y="338.7">2</text>
<text x="115" y="340.4">8</text>
<text x="115" y="336.9">9</text>
<text x="118.5" y="338.7">8</text>
<text x="324.1" y="340.4">1</text>
<text x="329.3" y="341.8">PC6 RESET#</text>
<text x="353.4" y="341.8">PC0 ADC0</text>
<text x="372.7" y="340.4">23</text>
<text x="442.6" y="340.4">2</text>
<text x="450.6" y="341.8">|</text>
<text x="109.1" y="344">4</text>
<text x="109.1" y="347.5">5</text>
<text x="112.6" y="342.2">3</text>
<text x="112.6" y="345.7">4</text>
<text x="115" y="347.5">6</text>
<text x="115" y="344">7</text>
<text x="118.5" y="345.7">6</text>
<text x="118.5" y="342.2">7</text>
<text x="316.6" y="347">RX</text>
<text x="324.1" y="347.5">2</text>
<text x="353.4" y="345.4">PC1 ADC1</text>
<text x="372.7" y="344">24</text>
<text x="372.7" y="347.5">25</text>
<text x="112.6" y="349.3">5</text>
<text x="316.6" y="350.5">TX</text>
<text x="324.1" y="351">3</text>
<text x="329.3" y="348.9">PD0 RXD</text>
<text x="329.3" y="352.4">PD1 TXD</text>
<text x="353.4" y="348.9">PC2 ADC2</text>
<text x="353.4" y="352.4">PC3 ADC3</text>
<text x="372.7" y="351">26</text>
<text x="324.1" y="358.1">9</text>
<text x="329.3" y="359.5">PB6 XTAL1</text>
<text x="353.4" y="356">PC4 ADC4</text>
<text x="353.4" y="359.5">PC5 ADC5</text>
<text x="372.7" y="354.5">27</text>
<text x="372.7" y="358.1">28</text>
<text x="397.7" y="354">SDA</text>
<text x="397.7" y="357.5">SCL</text>
<text x="322.1" y="361.6">10</text>
<text x="329.3" y="363">PB7 XTAL2</text>
<text x="372.7" y="365.1">4</text>
<text x="324.1" y="368.7">7</text>
<text x="329.3" y="370.1">VCC</text>
<text x="354.3" y="366.5">INT0 PD2</text>
<text x="354.3" y="370.1">INT1 PD3</text>
<text x="372.7" y="368.7">5</text>
<text x="322.1" y="372.2">20</text>
<text x="322.1" y="375.7">21</text>
<text x="329.3" y="373.6">AVCC</text>
<text x="329.3" y="377.1">AREF</text>
<text x="358" y="373.6">T0 PD4</text>
<text x="358" y="377.1">T1 PD5</text>
<text x="372.7" y="372.2">6</text>
<text x="372.7" y="375.7">11</text>
<text x="354.1" y="380.6">AIN0 PD6</text>
<text x="372.7" y="379.2">12</text>
<text x="372.7" y="382.8">13</text>
<text x="354.1" y="384.2">AIN1 PD7</text>
<text x="372.7" y="389.8">14</text>
<text x="349.4" y="394.8">PCINT1</text>
<text x="350.5" y="391.2">PCINT0 PB0</text>
<text x="363.4" y="394.8">PB1</text>
<text x="372.7" y="393.3">15</text>
<text x="324.1" y="396.9">8</text>
<text x="329.3" y="398.3">GND</text>
<text x="350.5" y="398.3">PCINT2 PB2</text>
<text x="350.5" y="401.8">PCINT3 PB3</text>
<text x="372.7" y="396.9">16</text>
<text x="372.7" y="400.4">17</text>
<text x="404.8" y="396.3">SCK</text>
<text x="404.8" y="399.9">MISO</text>
<text x="322.1" y="403.9">22</text>
<text x="329.3" y="405.3">GND</text>
<text x="350.5" y="405.3">PCINT4 PB4</text>
<text x="372.7" y="403.9">18</text>
<text x="372.7" y="407.5">19</text>
<text x="404.8" y="403.4">MOSI</text>
<text x="404.8" y="406.9">SS</text>
<text x="350.5" y="408.9">PCINT5 PB5</text>
</g>
<g font-size="3.2" fill="#f00">
<text x="88.8" y="93.5">VDD</text>
<text x="97.3" y="91.7">16</text>
</g>
<g font-size="3.2">
<text x="73.8" y="116.4">8</text>
<text x="77.3" y="118.2">VSS</text>
</g>
<g font-size="2.5" fill="#00f">
<text x="275.3" y="164.4">0603</text>
<text x="352.9" y="196.1">0603</text>
<text x="100.7" y="333.7">DCD</text>
<text x="121.8" y="335.5">DSR</text>
<text x="100.7" y="337.3">RXD</text>
<text x="101" y="340.8">TXD</text>
<text x="123.6" y="339">RST</text>
<text x="100.8" y="344.3">DTR</text>
<text x="100.9" y="347.8">GND</text>
<text x="123.6" y="342.5">CTS</text>
<text x="123.6" y="346.1">RI</text>
</g>
<g font-size="2.5" fill="#000080">
<text x="206.7" y="174.1">Heatsink</text>
<text x="288.3" y="364.6">CRYSTAL_8MHz</text>
</g>
<g font-size="2.1" fill="#838383">
<text x="292.9" y="187.3">IN</text>
<text x="300" y="187.3">OUT</text>
<text x="295.4" y="193.3">GND</text>
</g>
<g font-size="1.8">
<text x="289.1" y="170.3">GND</text>
<text x="366.7" y="203.8">GND</text>
</g>
</svg>
